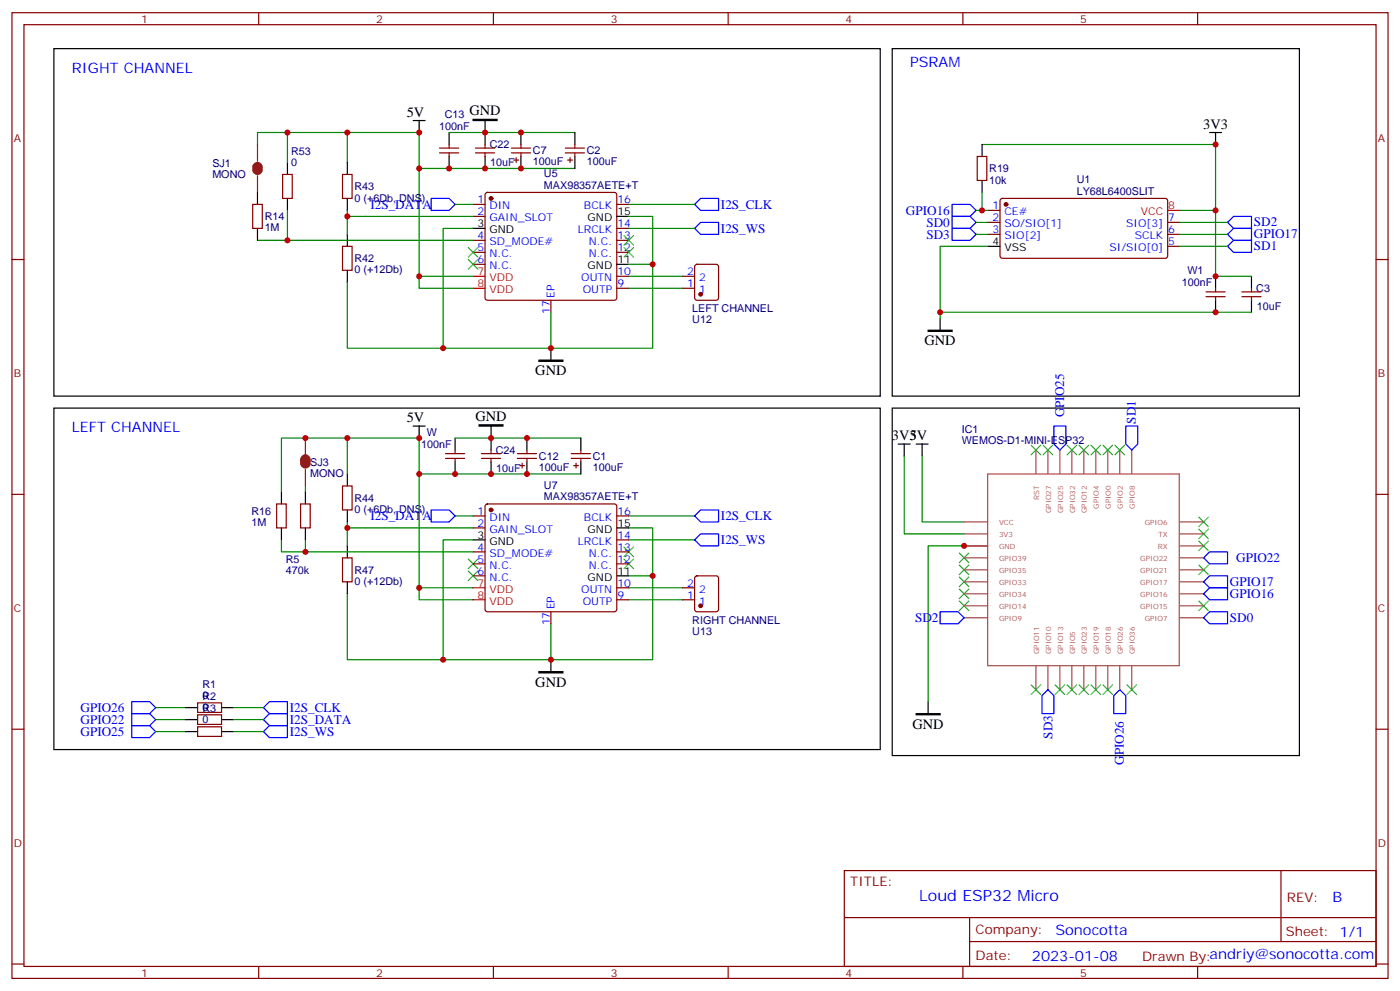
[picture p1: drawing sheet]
<svg xmlns="http://www.w3.org/2000/svg" width="412mm" height="292mm" viewBox="0 0 412 292" stroke-linecap="round" stroke-linejoin="round" font-family="sans-serif">
<g fill="none" stroke="#870000" stroke-width=".35">
<path d="M3.5 3.7h405.4v284.4h-405.4zM7.1 7.3h398.2v277.3h-398.2zM76.2 3.7v3.6M145.3 3.7v3.6M214.5 3.7v3.6M283.6 3.7v3.6M352.8 3.7v3.6M83.3 51.4h2.8v7h-2.8zM100.9 51.4h2.8v7h-2.8zM129.5 45h5.6M129.5 43.6h5.6M132.3 42.5v1.1"/>
<path d="M132.3 45v1.1M140.1 45h5.6M140.1 43.6h5.6M142.9 42.5v1.1M142.9 45v1.1M143.1 56.9l.5-.2h37.4l.5 .2 .2 .5v30.3l-.3 .5-.4 .2h-37.4l-.5-.2-.2-.5v-30.3zM150.6 45h5.7M150.6 43.6h5.7M151.3 47.1h1.5M152 46.4v1.4M153.5 42.5v1.1M153.5 45v1.1"/>
<path d="M166.5 45h5.7M166.5 43.6h5.7M167.2 47.1h1.4M167.9 46.4v1.4M169.3 42.5v1.1M169.3 45v1.1M287.9 46.1h2.8v7h-2.8zM294.8 58.6l.5-.2 48.2 .1 .5 .6-.1 16.5-.6 .5-48.3-.1-.4-.6v-16.3zM3.5 76.4h3.6M74.4 60.2h2.9v7h-2.9zM100.9 72.5h2.8v7.1h-2.8zM139.3 60.2h3.6"/>
<path d="M139.3 63.7h3.6M139.3 70.8h3.6M139.3 74.3h3.6M139.3 77.8h3.6M181.7 60.2h3.5M181.7 70.8h3.5M181.7 74.3h3.5M181.7 67.2h3.5M204.8 78l.5-.2h5.7l.6 .5 .1 9.4-.5 .7h-5.9l-.6-.5-.1-9.4zM291 61.9h3.6M291 65.5h3.6M291 69h3.6"/>
<path d="M344 65.5h3.5M344 69h3.5M344 72.5h3.5M405.3 76.4h3.6M162.3 88.4v3.5M181.7 84.9h3.5M181.7 81.4h3.5M201.1 84.9h3.5M201.1 81.4h3.5M355.2 87.3h5.7M355.2 85.9h5.7M358.1 84.9v1"/>
<path d="M358.1 87.3v1.1M365.8 87.3h5.7M365.8 85.9h5.7M368.7 84.9v1M368.7 87.3v1.1M131.2 135h5.7M131.2 133.6h5.7M134.1 132.5v1.1M134.1 135v1M141.8 135h5.7M141.8 133.6h5.7M144.6 132.5v1.1"/>
<path d="M144.6 135v1M152.4 135h5.6M152.4 133.6h5.6M153.1 137.1h1.4M153.8 136.4v1.4M155.2 132.5v1.1M155.2 135v1M168.3 135h5.6M168.3 133.6h5.6M169 137.1h1.4M169.7 136.4v1.4M171.1 132.5v1.1"/>
<path d="M171.1 135v1M3.5 145.6h3.6M81.5 148.4h2.8v7h-2.8zM88.5 148.4h2.9v7h-2.9zM100.9 143.1h2.8v7h-2.8zM139.3 151.9h3.6M139.3 155.4h3.6M143.1 148.6l.5-.2h37.4l.5 .2 .2 .5v30.3l-.3 .5-.4 .2h-37.4l-.5-.2-.2-.5v-30.3zM181.7 151.9h3.5M181.7 159h3.5M405.3 145.6h3.6M100.9 164.3h2.8v7h-2.8z"/>
<path d="M139.3 162.5h3.6M139.3 166h3.6M139.3 169.5h3.6M181.7 162.5h3.5M181.7 166h3.5M181.7 176.6h3.5M181.7 173.1h3.5M201.1 176.6h3.5M201.1 173.1h3.5M204.8 169.8l.5-.3h5.7l.6 .5 .1 9.4-.5 .7h-5.9l-.6-.4-.1-9.4zM162.3 180.1v3.6M3.5 214.7h3.6"/>
<path d="M58.2 206.9h7.1v2.9h-7.1zM58.2 210.5h7.1v2.8h-7.1zM58.2 214h7.1v2.8h-7.1zM405.3 214.7h3.6M248.7 256.3h156.6v28.3h-156.6zM377.3 256.4v20.8M248.7 270.2h156.5M285.6 277.2h119.6M285.6 270.2v14.1M3.5 283.8h3.6M76.2 284.6v3.5M145.3 284.6v3.5"/>
<path d="M214.5 284.6v3.5M283.6 284.6v3.5M352.8 284.6v3.5M405.3 283.8h3.6"/>
</g>
<g fill="#870000" stroke="#870000" stroke-width=".35">
<circle cx="144.6" cy="58.4" r=".53"/>
<circle cx="144.6" cy="150.1" r=".53"/>
<circle cx="206.4" cy="86.6" r=".53"/>
<circle cx="206.4" cy="178.4" r=".53"/>
<circle cx="296.3" cy="60.2" r=".53"/>
</g>
<g fill="none" stroke="#000" stroke-width=".35">
<path d="M15.9 14.3h243.4v102.3h-243.4zM262.8 14.3h120v102.3h-120zM121.7 35.5h3.5M123.5 35.5v3.5M132.3 39v3.5M142.9 35.5v7M153.5 39v3.5M169.3 39v3.5M356.3 39h3.5M358.1 39v3.5M75.8 56.7v3.5M84.7 47.8v3.6"/>
<path d="M84.7 58.4v3.5M102.3 47.8v3.6M102.3 58.4v3.5M132.3 46.1v3.5M142.9 46.1v3.5M153.5 46.1v3.5M169.3 46.1v3.5M289.3 42.5v3.6M289.3 53.1v3.6M75.8 67.2v3.6M102.3 69v3.5M102.3 79.6v3.5"/>
<path d="M139.3 67.2h3.6M181.7 77.8h3.5M181.7 63.7h3.5M291 72.5h3.6M276.9 93.7v3.5M358.1 81.4v3.5M358.1 88.4v3.5M368.7 81.4v3.5M368.7 88.4v3.5M162.3 102.5v3.5M15.9 120.2h243.4v100.5h-243.4zM102.3 139.6v3.5"/>
<path d="M121.7 125.4h3.5M123.5 125.4v3.6M134.1 129v3.5M134.1 136v3.6M144.6 125.4v7.1M144.6 136v3.6M155.2 129v3.5M155.2 136v3.6M171.1 129v3.5M171.1 136v3.6M262.8 120.2h120v102.3h-120zM264.6 130.7h3.5"/>
<path d="M266.3 130.7v3.6M269.9 130.7h3.5M271.6 130.7v3.6M82.9 144.9v3.5M82.9 155.4v3.6M90 144.9v3.5M90 155.4v3.6M102.3 150.1v3.6M139.3 159h3.6M181.7 155.4h3.5M102.3 160.7v3.6M102.3 171.3v3.5"/>
<path d="M181.7 169.5h3.5M162.3 194.2v3.6M54.7 208.4h3.5M54.7 211.9h3.5M54.7 215.4h3.5M65.3 208.4h3.5M65.3 211.9h3.5M65.3 215.4h3.5M273.4 206.6v3.5"/>
</g>
<path d="M344 61.9h3.5M139.3 81.4h3.6M139.3 84.9h3.6M139.3 173.1h3.6M139.3 176.6h3.6" fill="none" stroke="#f00" stroke-width=".35"/>
<g fill="none" stroke="#008700" stroke-width=".35">
<path d="M84.7 39v8.8M102.3 39h-26.5v3.5M132.3 39h37M102.3 47.8v-8.8h21.2v45.9h15.8M123.5 49.6h45.8M289.3 42.5h68.8v19.4h-10.6M289.3 56.7v5.2M75.8 70.8h63.5M84.7 61.9v8.9M102.3 61.9v1.8M134.1 60.2h5.2M139.3 67.2h-8.8v35.3h31.8v-10.6"/>
<path d="M139.3 63.7h-37v5.3M185.2 77.8h7.1v24.7h-30M185.2 63.7h7.1v14.1M185.2 60.2h19.4M185.2 67.2h19.4M287.5 69h3.5M287.5 65.5h3.5M287.5 61.9h3.5M291 72.5h-14.1v21.2M347.5 69h14.1M347.5 65.5h14.1M347.5 72.5h14.1"/>
<path d="M358.1 61.9v19.5h10.6M102.3 83.1v19.4h28.2M123.5 81.4h15.8M185.2 81.4h15.9M185.2 84.9h15.9M276.9 91.9h91.8M102.3 139.6v-10.6h21.2v47.6h15.8M102.3 129h-19.4v15.9M123.5 139.6h47.6M134.1 129h37M266.3 134.3v22.9h17.7M271.6 134.3v19.4h12.4"/>
<path d="M82.9 159v3.5h56.4M90 143.1v1.8M90 159v3.5M102.3 153.7v1.7M134.1 151.9h5.2M139.3 155.4h-37v5.3M139.3 159h-8.8v35.2h31.8v-10.5M185.2 155.4h7.1v14.1M185.2 151.9h19.4M185.2 159h19.4M102.3 174.8v19.4h28.2M123.5 173.1h15.8"/>
<path d="M185.2 169.5h7.1v24.7h-30M185.2 176.6h15.9M185.2 173.1h15.9M284 160.7h-10.6v45.9M45.9 208.4h8.8M45.9 211.9h8.8M45.9 215.4h8.8M68.8 208.4h8.8M68.8 211.9h8.8M68.8 215.4h8.8"/>
</g>
<g fill="none" stroke="#3c3" stroke-width=".35">
<path d="M137.9 76.4l2.9 2.8M137.9 72.9l2.9 2.8M140.8 76.4l-2.9 2.8M140.8 72.9l-2.9 2.8M183.8 69.4l2.8 2.8M183.8 72.9l2.8 2.8M186.6 69.4l-2.8 2.8M186.6 72.9l-2.8 2.8M303.7 131.1l2.9 2.8M306.6 131.1l-2.9 2.8M307.3 131.1l2.8 2.8M310.1 131.1l-2.8 2.8"/>
<path d="M314.3 131.1l2.8 2.8M317.1 131.1l-2.8 2.8M317.9 131.1l2.8 2.8M320.7 131.1l-2.8 2.8M321.4 131.1l2.8 2.8M324.2 131.1l-2.8 2.8M324.9 131.1l2.8 2.8M327.7 131.1l-2.8 2.8M328.4 131.1l2.9 2.8M331.3 131.1l-2.9 2.8M353.1 152.3l2.9 2.8M353.1 155.8l2.9 2.8"/>
<path d="M353.1 159.3l2.9 2.8M356 152.3l-2.9 2.8M356 155.8l-2.9 2.8M356 159.3l-2.9 2.8M137.9 164.6l2.9 2.8M137.9 168.1l2.9 2.9M140.8 164.6l-2.9 2.8M140.8 168.1l-2.9 2.9M183.8 164.6l2.8 2.8M183.8 161.1l2.8 2.8M186.6 164.6l-2.8 2.8M186.6 161.1l-2.8 2.8"/>
<path d="M282.6 162.8l2.8 2.9M282.6 166.4l2.8 2.8M282.6 169.9l2.8 2.8M282.6 173.4l2.8 2.8M282.6 177l2.8 2.8M285.4 162.8l-2.8 2.9M285.4 166.4l-2.8 2.8M285.4 169.9l-2.8 2.8M285.4 173.4l-2.8 2.8M285.4 177l-2.8 2.8M353.1 166.4l2.9 2.8M353.1 177l2.9 2.8"/>
<path d="M356 166.4l-2.9 2.8M356 177l-2.9 2.8M303.7 201.6l2.9 2.9M306.6 201.6l-2.9 2.9M310.8 201.6l2.8 2.9M313.6 201.6l-2.8 2.9M314.3 201.6l2.8 2.9M317.1 201.6l-2.8 2.9M317.9 201.6l2.8 2.9M320.7 201.6l-2.8 2.9M321.4 201.6l2.8 2.9M324.2 201.6l-2.8 2.9"/>
<path d="M324.9 201.6l2.8 2.9M327.7 201.6l-2.8 2.9M332 201.6l2.8 2.9M334.8 201.6l-2.8 2.9"/>
</g>
<g fill="none" stroke="#00f" stroke-width=".35">
<path d="M127 58.4h5.3l1.8 1.8-1.8 1.7h-5.3zM204.6 60.2l1.8-1.8h5.3v3.5h-5.3zM204.6 67.2l1.8-1.7h5.3v3.5h-5.3zM280.5 60.2h5.3l1.7 1.7-1.7 1.8h-5.3zM280.5 63.7h5.3l1.7 1.8-1.7 1.7h-5.3zM280.5 67.2h5.3l1.7 1.8-1.7 1.8h-5.3zM361.6 65.5l1.8-1.8h5.3v3.5h-5.3zM361.6 69l1.8-1.8h5.3v3.6h-5.3zM361.6 72.5l1.8-1.7h5.3v3.5h-5.3zM310.4 125.4h3.6v5.3l-1.8 1.8-1.8-1.8zM331.6 125.4h3.5v5.3l-1.7 1.8-1.8-1.8zM127 150.1h5.3l1.8 1.8-1.8 1.8h-5.3z"/>
<path d="M204.6 159l1.8-1.8h5.3v3.5h-5.3zM204.6 151.9l1.8-1.8h5.3v3.6h-5.3zM354.5 164.3l1.8-1.8h5.3v3.5h-5.3zM354.5 174.8l1.8-1.7h5.3v3.5h-5.3zM354.5 171.3l1.8-1.8h5.3v3.6h-5.3zM276.9 180.1h5.3l1.8 1.8-1.8 1.8h-5.3zM354.5 181.9l1.8-1.8h5.3v3.6h-5.3zM38.8 206.6h5.3l1.8 1.8-1.8 1.7h-5.3zM38.8 210.1h5.3l1.8 1.8-1.8 1.7h-5.3zM38.8 213.6h5.3l1.8 1.8-1.8 1.8h-5.3zM77.6 211.9l1.8-1.8h5.3v3.5h-5.3zM77.6 208.4l1.8-1.8h5.3v3.5h-5.3z"/>
<path d="M77.6 215.4l1.8-1.8h5.3v3.6h-5.3zM308.7 203.1l1.7 1.7v5.3h-3.5v-5.3zM329.8 203.1l1.8 1.7v5.3h-3.5v-5.3z"/>
</g>
<path d="M139.3 35.1h7.1v.4h-7.1zM273.4 97.2h7.1v.4h-7.1zM158.7 106h7.1v.4h-7.1zM141.1 125.1h7.1v.3h-7.1zM158.7 197.8h7.1v.3h-7.1zM269.9 210.1h7v.4h-7z" fill="#000" stroke="#000" stroke-width=".35"/>
<path d="M75.1 49.2a.71 .71 0 0 1 .7-.7 .71 .71 0 0 1 .8 .7M75.1 50a.71 .71 0 0 0 .7 .7 .71 .71 0 0 0 .8-.7M89.3 135.7a.76 .76 0 0 1 .7-1.1 .76 .76 0 0 1 .7 1.1M89.3 136.4a.71 .71 0 0 0 .7 .7 .71 .71 0 0 0 .7-.7" fill="none" stroke="#8c2424" stroke-width="1.8"/>
<path d="M75.8 42.5v5M75.8 51.7v5M90 129v4.9M90 134.6v2.5M90 138.1v5" fill="none" stroke="#8c2424" stroke-width=".35"/>
<g fill="none" stroke="#a64a4a" stroke-width=".35">
<path d="M290.9 139.6h56.5v56.4h-56.5zM305.2 132.5v6.9M308.7 132.5v6.9M312.2 132.5v6.9M315.7 132.5v6.9M319.3 132.5v6.9M322.8 132.5v6.9M326.3 132.5v6.9M329.8 132.5v6.9M333.4 132.5v6.9M284 153.7h6.9M284 157.2h6.9"/>
<path d="M347.6 153.7h6.9M347.6 157.2h6.9M284 160.7h6.9M284 164.3h6.9M284 167.8h6.9M284 171.3h6.9M284 174.8h6.9M284 178.4h6.9M347.6 160.7h6.9M347.6 164.3h6.9M347.6 167.8h6.9M347.6 171.3h6.9"/>
<path d="M347.6 174.8h6.9M347.6 178.4h6.9M284 181.9h6.9M305.2 196.1v7M308.7 196.1v7M312.2 196.1v7M315.7 196.1v7M319.3 196.1v7M322.8 196.1v7M326.3 196.1v7M329.8 196.1v7M333.4 196.1v7"/>
<path d="M347.6 181.9h6.9"/>
</g>
<g fill="#c00">
<circle cx="123.5" cy="81.4" r=".88"/>
<circle cx="162.3" cy="102.5" r=".88"/>
<circle cx="192.3" cy="77.8" r=".88"/>
<circle cx="102.3" cy="63.7" r=".88"/>
<circle cx="102.3" cy="155.4" r=".88"/>
<circle cx="192.3" cy="169.5" r=".88"/>
<circle cx="162.3" cy="194.2" r=".88"/>
<circle cx="123.5" cy="173.1" r=".88"/>
<circle cx="123.5" cy="139.6" r=".88"/>
<circle cx="134.1" cy="139.6" r=".88"/>
<circle cx="144.6" cy="129" r=".88"/>
<circle cx="123.5" cy="49.6" r=".88"/>
<circle cx="132.3" cy="49.6" r=".88"/>
<circle cx="90" cy="162.5" r=".88"/>
<circle cx="144.6" cy="139.6" r=".88"/>
<circle cx="123.5" cy="129" r=".88"/>
<circle cx="123.5" cy="39" r=".88"/>
<circle cx="142.9" cy="39" r=".88"/>
<circle cx="142.9" cy="49.6" r=".88"/>
<circle cx="84.7" cy="70.8" r=".88"/>
<circle cx="84.7" cy="39" r=".88"/>
<circle cx="130.5" cy="102.5" r=".88"/>
<circle cx="130.5" cy="194.2" r=".88"/>
<circle cx="102.3" cy="129" r=".88"/>
<circle cx="102.3" cy="39" r=".88"/>
<circle cx="155.2" cy="129" r=".88"/>
<circle cx="155.2" cy="139.6" r=".88"/>
<circle cx="153.5" cy="39" r=".88"/>
<circle cx="153.5" cy="49.6" r=".88"/>
<circle cx="284" cy="160.7" r=".88"/>
<circle cx="276.9" cy="91.9" r=".88"/>
<circle cx="358.1" cy="91.9" r=".88"/>
<circle cx="358.1" cy="61.9" r=".88"/>
<circle cx="358.1" cy="81.4" r=".88"/>
<circle cx="289.3" cy="61.9" r=".88"/>
<circle cx="358.1" cy="42.5" r=".88"/>
<circle cx="90" cy="129" r=".88"/>
</g>
<text font-size="4.6" fill="#00f" x="270.8" y="265.4">Loud ESP32 Micro</text>
<g font-size="4.2" fill="#00f">
<text x="21.2" y="21.4">RIGHT CHANNEL</text>
<text x="268.1" y="19.6">PSRAM</text>
<text x="21.2" y="127.2">LEFT CHANNEL</text>
<text x="392.5" y="265.6">B</text>
<text x="310.9" y="275.2">Sonocotta</text>
<text x="304" y="283">2023-01-08</text>
</g>
<g font-size="4.2">
<text x="119.8" y="34.3">5V</text>
<text x="138.3" y="33.9">GND</text>
<text x="354.4" y="37.9">3V3</text>
<text x="272.3" y="101.5">GND</text>
<text x="157.7" y="110.4">GND</text>
<text x="119.8" y="124.3">5V</text>
<text x="140.1" y="123.9">GND</text>
<text x="262.7" y="129.6">3V3</text>
<text x="268" y="129.6">5V</text>
<text x="157.7" y="202.2">GND</text>
<text x="268.8" y="214.6">GND</text>
</g>
<g font-size="3.9" fill="#00f">
<text x="109.1" y="61.5">I2S_DATA</text>
<text x="212.4" y="61.5">I2S_CLK</text>
<text x="266.9" y="63.3">GPIO16</text>
<text x="212.4" y="68.5">I2S_WS</text>
<text x="272.9" y="66.8">SD0</text>
<text x="272.9" y="70.4">SD3</text>
<text x="369.4" y="66.7">SD2</text>
<text x="369.4" y="70.2">GPIO17</text>
<text x="369.4" y="73.7">SD1</text>
<text x="313.5" y="122.9" transform="rotate(-90 313.5 122.9)">GPIO25</text>
<text x="334.6" y="124.7" transform="rotate(-90 334.6 124.7)">SD1</text>
<text x="109.1" y="153.2">I2S_DATA</text>
<text x="212.4" y="153.2">I2S_CLK</text>
<text x="212.4" y="160.2">I2S_WS</text>
<text x="364.1" y="165.5">GPIO22</text>
<text x="362.3" y="172.5">GPIO17</text>
<text x="362.3" y="176">GPIO16</text>
<text x="269.5" y="183.2">SD2</text>
<text x="362.3" y="183.1">SD0</text>
<text x="23.7" y="209.6">GPIO26</text>
<text x="85.4" y="209.6">I2S_CLK</text>
<text x="23.7" y="213.1">GPIO22</text>
<text x="85.4" y="213.1">I2S_DATA</text>
<text x="23.7" y="216.6">GPIO25</text>
<text x="85.4" y="216.6">I2S_WS</text>
<text x="310" y="217.5" transform="rotate(-90 310 217.5)">SD3</text>
<text x="331.1" y="225.2" transform="rotate(-90 331.1 225.2)">GPIO26</text>
</g>
<g font-size="3.9" fill="#800">
<text x="250.5" y="260.9">TITLE:</text>
<text x="379.1" y="265.6">REV:</text>
<text x="287.4" y="275.1">Company:</text>
<text x="378.7" y="275.7">Sheet: 1/1</text>
<text x="287.4" y="282.8">Date:</text>
<text x="336.4" y="282.9">Drawn By:andriy@sonocotta.com</text>
</g>
<g font-size="3.2" fill="#800">
<text x="41.6" y="6.7">1</text>
<text x="110.8" y="6.7">2</text>
<text x="179.9" y="6.7">3</text>
<text x="249.1" y="6.7">4</text>
<text x="318.2" y="6.7">5</text>
<text x="4.1" y="41.8">A</text>
<text x="405.9" y="41.8">A</text>
<text x="4.1" y="111">B</text>
<text x="405.9" y="111">B</text>
<text x="4.1" y="180.1">C</text>
<text x="405.9" y="180.1">C</text>
<text x="4.1" y="249.3">D</text>
<text x="405.9" y="249.3">D</text>
<text x="41.6" y="287.5">1</text>
<text x="110.8" y="287.5">2</text>
<text x="179.9" y="287.5">3</text>
<text x="249.1" y="287.5">4</text>
<text x="318.2" y="287.5">5</text>
</g>
<g font-size="3.2" fill="#000080">
<text x="131" y="34.9">C13</text>
<text x="129.4" y="38.4">100nF</text>
<text x="85.7" y="45.7">R53</text>
<text x="144.3" y="43.7">C22</text>
<text x="157" y="45.4">C7</text>
<text x="172.9" y="45.4">C2</text>
<text x="62.6" y="52.5">MONO</text>
<text x="62.6" y="49.3">SJ1</text>
<text x="85.7" y="49">0</text>
<text x="144.4" y="49">10uF</text>
<text x="157" y="48.6">100uF</text>
<text x="160.2" y="52.2">U5</text>
<text x="172.9" y="48.6">100uF</text>
<text x="291.4" y="50.7">R19</text>
<text x="317.2" y="53.9">U1</text>
<text x="104.4" y="59.3">0 (+6Db, DNS)</text>
<text x="104.4" y="56.1">R43</text>
<text x="160.2" y="55.6">MAX98357AETE+T</text>
<text x="291.4" y="54">10k</text>
<text x="317.2" y="57.3">LY68L6400SLIT</text>
<text x="78" y="64.9">R14</text>
<text x="78" y="68">1M</text>
<text x="104.4" y="77.2">R42</text>
<text x="104.4" y="80.5">0 (+12Db)</text>
<text x="349.8" y="80.7">W1</text>
<text x="348.1" y="84.2">100nF</text>
<text x="370.1" y="86">C3</text>
<text x="203.9" y="91.9">LEFT CHANNEL</text>
<text x="203.9" y="95.2">U12</text>
<text x="370.2" y="91.3">10uF</text>
<text x="124.1" y="131.9">100nF</text>
<text x="125.7" y="128.3">W</text>
<text x="283.3" y="130.7">WEMOS-D1-MINI-ESP32</text>
<text x="283.3" y="127.5">IC1</text>
<text x="91.4" y="137.2">SJ3</text>
<text x="146.1" y="133.6">C24</text>
<text x="158.7" y="135.4">C12</text>
<text x="174.6" y="135.4">C1</text>
<text x="91.4" y="140.3">MONO</text>
<text x="146.2" y="138.9">10uF</text>
<text x="158.7" y="138.6">100uF</text>
<text x="160.2" y="143.9">U7</text>
<text x="174.6" y="138.6">100uF</text>
<text x="104.4" y="147.8">R44</text>
<text x="160.2" y="147.3">MAX98357AETE+T</text>
<text x="74.1" y="154.8">1M</text>
<text x="74.1" y="151.7">R16</text>
<text x="104.4" y="151.1">0 (+6Db, DNS)</text>
<text x="84.2" y="165.7">R5</text>
<text x="84.2" y="168.9">470k</text>
<text x="104.4" y="172.2">0 (+12Db)</text>
<text x="104.4" y="169">R47</text>
<text x="203.9" y="183.7">RIGHT CHANNEL</text>
<text x="203.9" y="186.9">U13</text>
<text x="59.6" y="202.7">R1</text>
<text x="59.6" y="205.9">0</text>
<text x="59.6" y="209.4">0</text>
<text x="59.6" y="206.2">R2</text>
<text x="59.6" y="209.7">R3</text>
<text x="59.6" y="212.9">0</text>
</g>
<g font-size="3.2" fill="#00f">
<text x="140.7" y="59.8">1</text>
<text x="181.9" y="59.8">16</text>
<text x="140.7" y="63.4">2</text>
<text x="144.2" y="61.6">DIN</text>
<text x="144.2" y="65.1">GAIN_SLOT</text>
<text x="172" y="61.6">BCLK</text>
<text x="292.4" y="61.6">1</text>
<text x="292.4" y="65.1">2</text>
<text x="295.9" y="63.4">CE#</text>
<text x="344.1" y="65.1">7</text>
<text x="140.7" y="70.4">4</text>
<text x="170.2" y="68.7">LRCLK</text>
<text x="181.9" y="70.4">13</text>
<text x="181.9" y="66.9">14</text>
<text x="292.4" y="68.7">3</text>
<text x="295.9" y="66.9">SO/SIO[1]</text>
<text x="295.9" y="70.4">SIO[2]</text>
<text x="331.8" y="66.9">SIO[3]</text>
<text x="334.3" y="70.4">SCLK</text>
<text x="344.1" y="68.7">6</text>
<text x="140.7" y="73.9">5</text>
<text x="140.7" y="77.5">6</text>
<text x="144.2" y="72.2">SD_MODE#</text>
<text x="144.2" y="75.7">N.C.</text>
<text x="173.5" y="75.7">N.C.</text>
<text x="173.5" y="72.2">N.C.</text>
<text x="181.9" y="73.9">12</text>
<text x="326.8" y="73.9">SI/SIO[0]</text>
<text x="344.1" y="72.2">5</text>
<text x="144.2" y="79.2">N.C.</text>
<text x="171.2" y="82.8">OUTN</text>
<text x="181.9" y="81">10</text>
<text x="202.4" y="81">2</text>
<text x="205.9" y="82.8">2</text>
<text x="163.3" y="87.7" transform="rotate(-90 163.3 87.7)">EP</text>
<text x="171.7" y="86.3">OUTP</text>
<text x="181.9" y="84.5">9</text>
<text x="202.4" y="84.5">1</text>
<text x="205.9" y="86.3">1</text>
<text x="161.9" y="92.4" transform="rotate(-90 161.9 92.4)">17</text>
<text x="140.7" y="151.6">1</text>
<text x="140.7" y="155.1">2</text>
<text x="144.2" y="153.3">DIN</text>
<text x="172" y="153.3">BCLK</text>
<text x="181.9" y="151.6">16</text>
<text x="144.2" y="156.8">GAIN_SLOT</text>
<text x="170.2" y="160.4">LRCLK</text>
<text x="181.9" y="158.6">14</text>
<text x="140.7" y="162.1">4</text>
<text x="140.7" y="165.7">5</text>
<text x="144.2" y="163.9">SD_MODE#</text>
<text x="144.2" y="167.4">N.C.</text>
<text x="173.5" y="167.4">N.C.</text>
<text x="173.5" y="163.9">N.C.</text>
<text x="181.9" y="165.7">12</text>
<text x="181.9" y="162.1">13</text>
<text x="140.7" y="169.2">6</text>
<text x="144.2" y="171">N.C.</text>
<text x="181.9" y="172.7">10</text>
<text x="202.4" y="172.7">2</text>
<text x="163.3" y="179.4" transform="rotate(-90 163.3 179.4)">EP</text>
<text x="171.2" y="174.5">OUTN</text>
<text x="171.7" y="178">OUTP</text>
<text x="181.9" y="176.2">9</text>
<text x="202.4" y="176.2">1</text>
<text x="205.9" y="178">1</text>
<text x="205.9" y="174.5">2</text>
<text x="161.9" y="184.2" transform="rotate(-90 161.9 184.2)">17</text>
</g>
<g font-size="3.2">
<text x="173.1" y="65.1">GND</text>
<text x="181.9" y="63.4">15</text>
<text x="140.7" y="66.9">3</text>
<text x="144.2" y="68.7">GND</text>
<text x="181.9" y="77.5">11</text>
<text x="292.4" y="72.2">4</text>
<text x="295.9" y="73.9">VSS</text>
<text x="173.1" y="79.2">GND</text>
<text x="181.9" y="155.1">15</text>
<text x="140.7" y="158.6">3</text>
<text x="144.2" y="160.4">GND</text>
<text x="173.1" y="156.8">GND</text>
<text x="173.1" y="171">GND</text>
<text x="181.9" y="169.2">11</text>
</g>
<g font-size="3.2" fill="#f00">
<text x="336.1" y="63.4">VCC</text>
<text x="344.1" y="61.6">8</text>
<text x="140.7" y="81">7</text>
<text x="144.2" y="82.8">VDD</text>
<text x="140.7" y="84.5">8</text>
<text x="144.2" y="86.3">VDD</text>
<text x="140.7" y="172.7">7</text>
<text x="140.7" y="176.2">8</text>
<text x="144.2" y="174.5">VDD</text>
<text x="144.2" y="178">VDD</text>
</g>
<g font-size="2.1" fill="#a54b4b">
<text x="306.1" y="147.1" transform="rotate(-90 306.1 147.1)">RST</text>
<text x="323.7" y="149.7" transform="rotate(-90 323.7 149.7)">GPIO4</text>
<text x="327.3" y="149.7" transform="rotate(-90 327.3 149.7)">GPIO0</text>
<text x="330.8" y="149.7" transform="rotate(-90 330.8 149.7)">GPIO2</text>
<text x="334.3" y="149.7" transform="rotate(-90 334.3 149.7)">GPIO8</text>
<text x="294.3" y="154.7">VCC</text>
<text x="309.6" y="151.1" transform="rotate(-90 309.6 151.1)">GPIO27</text>
<text x="313.1" y="151.1" transform="rotate(-90 313.1 151.1)">GPIO25</text>
<text x="316.7" y="151.1" transform="rotate(-90 316.7 151.1)">GPIO32</text>
<text x="320.2" y="151.1" transform="rotate(-90 320.2 151.1)">GPIO12</text>
<text x="337.2" y="154.7">GPIO6</text>
<text x="294.3" y="158.2">3V3</text>
<text x="294.3" y="161.8">GND</text>
<text x="341.1" y="161.8">RX</text>
<text x="341.3" y="158.2">TX</text>
<text x="294.3" y="165.3">GPIO39</text>
<text x="335.9" y="165.3">GPIO22</text>
<text x="294.3" y="168.8">GPIO35</text>
<text x="294.3" y="172.3">GPIO33</text>
<text x="335.9" y="172.3">GPIO17</text>
<text x="335.9" y="168.8">GPIO21</text>
<text x="294.3" y="175.9">GPIO34</text>
<text x="294.3" y="179.4">GPIO14</text>
<text x="335.9" y="179.4">GPIO15</text>
<text x="335.9" y="175.9">GPIO16</text>
<text x="294.3" y="182.9">GPIO9</text>
<text x="337.2" y="182.9">GPIO7</text>
<text x="306.1" y="192.6" transform="rotate(-90 306.1 192.6)">GPIO11</text>
<text x="309.6" y="192.6" transform="rotate(-90 309.6 192.6)">GPIO10</text>
<text x="313.1" y="192.6" transform="rotate(-90 313.1 192.6)">GPIO13</text>
<text x="316.7" y="192.6" transform="rotate(-90 316.7 192.6)">GPIO5</text>
<text x="320.2" y="192.6" transform="rotate(-90 320.2 192.6)">GPIO23</text>
<text x="323.7" y="192.6" transform="rotate(-90 323.7 192.6)">GPIO19</text>
<text x="327.3" y="192.6" transform="rotate(-90 327.3 192.6)">GPIO18</text>
<text x="330.8" y="192.6" transform="rotate(-90 330.8 192.6)">GPIO26</text>
<text x="334.3" y="192.6" transform="rotate(-90 334.3 192.6)">GPIO36</text>
</g>
</svg>
